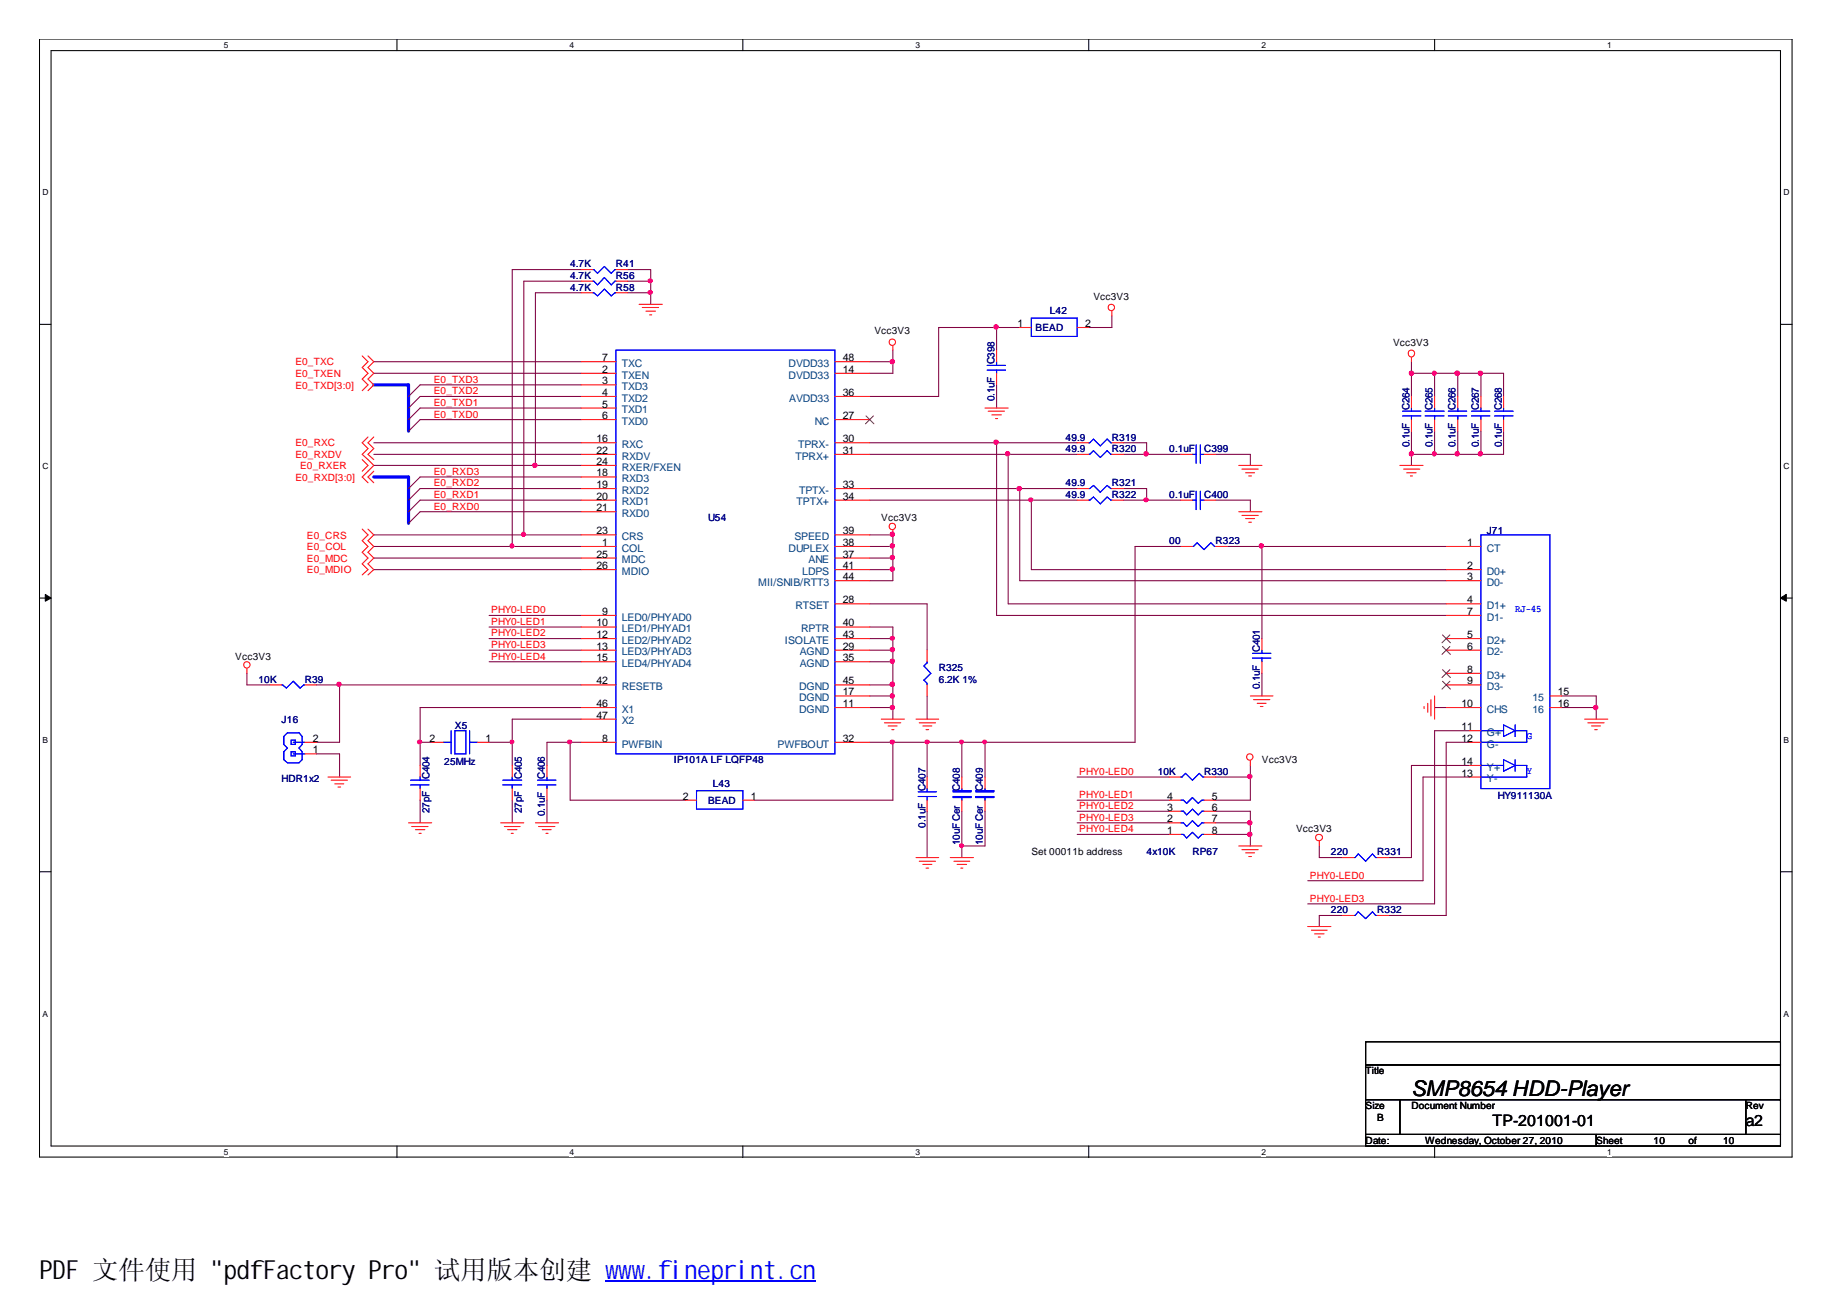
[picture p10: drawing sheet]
<svg xmlns="http://www.w3.org/2000/svg" width="297mm" height="210mm" viewBox="0 0 297 210" stroke-linecap="round" stroke-linejoin="round" font-family="sans-serif">
<path d="M6.3 6.3h281.9v179.8h-281.9zM8.2 8.1h278.1v176.2h-278.1z" fill="none" stroke="#000" stroke-width=".17"/>
<g fill="#fff">
<path d="M36 6.4h.7v1.6h-.7z"/>
<path d="M36 184.5h.7v1.5h-.7z"/>
</g>
<path d="M63.8 6.3v1.8M63.8 184.3v1.9" fill="none" stroke="#000" stroke-width=".17"/>
<g fill="#fff">
<path d="M91.6 6.4h.8v1.6h-.8z"/>
<path d="M91.6 184.5h.8v1.5h-.8z"/>
</g>
<path d="M119.5 6.3v1.8M119.5 184.3v1.9" fill="none" stroke="#000" stroke-width=".17"/>
<g fill="#fff">
<path d="M147.2 6.4h.8v1.6h-.8z"/>
<path d="M147.2 184.5h.8v1.5h-.8z"/>
</g>
<path d="M175.1 6.3v1.8M175.1 184.3v1.9" fill="none" stroke="#000" stroke-width=".17"/>
<g fill="#fff">
<path d="M202.9 6.4h.7v1.6h-.7z"/>
<path d="M202.9 184.5h.7v1.5h-.7z"/>
</g>
<path d="M230.7 6.3v1.8M230.7 184.3v1.9" fill="none" stroke="#000" stroke-width=".17"/>
<g fill="#fff">
<path d="M258.5 6.4h.7v1.6h-.7z"/>
<path d="M258.5 184.5h.7v1.5h-.7z"/>
<path d="M6.9 30.2h1v1.5h-1z"/>
<path d="M286.9 30.2h1v1.5h-1z"/>
<path d="M6.9 74.2h1v1.5h-1z"/>
<path d="M286.9 74.2h1v1.5h-1z"/>
</g>
<path d="M6.3 52.2h1.9M286.3 52.2h1.9" fill="none" stroke="#000" stroke-width=".17"/>
<g fill="#fff">
<path d="M6.9 118.2h.9v1.5h-.9z"/>
<path d="M286.9 118.2h.9v1.5h-.9z"/>
</g>
<path d="M6.3 96.2h1.9M286.3 96.2h1.9" fill="none" stroke="#000" stroke-width=".17"/>
<g fill="#000" stroke="#000" stroke-width=".16">
<path d="M7.3 95.6l.9 .6-.9 .5z" fill-rule="evenodd"/>
<path d="M286.3 96.2l1-.6v1.1z" fill-rule="evenodd"/>
</g>
<g fill="#fff">
<path d="M6.9 162.2h.9v1.6h-.9z"/>
<path d="M286.9 162.2h.9v1.6h-.9z"/>
</g>
<path d="M6.3 140.2h1.9M286.3 140.2h1.9M219.6 167.6h66.7v3.7h-66.7zM219.6 171.3h66.7v5.6h-66.7zM219.6 176.9h5.5v5.6h-5.5zM225.1 176.9h55.7v5.6h-55.7zM280.8 176.9h5.5v5.6h-5.5zM219.6 182.5h37.1v1.8h-37.1zM256.7 182.5h29.6v1.8h-29.6z" fill="none" stroke="#000" stroke-width=".17"/>
<g fill="none" stroke="#800040" stroke-width=".17">
<path d="M60.1 58.2h33.4M93.5 45.2h-9.3v40.8M93.5 47.1h-7.4v27.8M93.5 43.4h-11.1v44.5M100.9 43.4h3.7v5.6M100.9 45.2h3.7M100.9 47.1h3.7M139.9 58.2h3.7M143.6 56.3v3.7h-3.7M160.3 52.7v3.6M164 52.7h-13v11.1h-11.1M178.8 50.8v1.9h-3.7"/>
<path d="M227 58.2v5.6M60.1 71.2h33.4M60.1 73.1h33.4M60.1 60h33.4M60.1 74.9h33.4M93.5 63.8h-25.9l-1.9 1.8M93.5 61.9h-25.9l-1.9 1.9M93.5 78.6h-25.9l-1.9 1.8M93.5 76.7h-25.9l-1.9 1.9M93.5 65.6h-25.9l-1.9 1.9M93.5 67.5h-25.9l-1.9 1.9M139.9 71.2h33.3"/>
<path d="M139.9 73.1h33.3M139.9 78.6h33.3M160.3 61.9v3.7M160.3 71.2v27.8h72.3M162.1 73.1v24h70.5M164 78.6v14.8h68.6M180.7 71.2h3.7v1.9M180.7 73.1h9.2M180.7 78.6h3.7v1.8M195.5 73.1h5.6v1.8M227 69.4v5.5M227 60h14.8v3.8"/>
<path d="M230.7 60v3.8M230.7 69.4v3.7M234.4 60v3.8M234.4 69.4v3.7M238.2 60v3.8M238.2 69.4v3.7M241.8 69.4v3.7h-14.8M60.1 91.6h33.4M60.1 87.9h33.4M60.1 86h33.4M60.1 89.8h33.4M78.7 99h14.8"/>
<path d="M93.5 80.4h-25.9l-1.9 1.9M93.5 82.3h-25.9l-1.9 1.9M139.9 97.1h9.2v7.5M139.9 80.4h33.3M139.9 86h3.7v7.4h-3.7M139.9 91.6h3.7M139.9 87.9h3.7M139.9 89.8h3.7M165.9 80.4v11.2h66.7M180.7 80.4h9.2M189.9 87.9h-7.4v31.5h-42.6M195.5 80.4h5.6v1.9"/>
<path d="M197.4 87.9h35.2M202.9 87.9v14.8M39.7 108.3v1.9h3.7M50.9 110.2h42.6M54.6 110.2v9.2h-3.7M67.6 119.4h1.8M78.7 119.4h3.7M78.7 106.4h14.8M78.7 100.9h14.8M78.7 102.7h14.8M78.7 104.6h14.8M91.7 119.4v9.3h18.5"/>
<path d="M93.5 119.4h-5.5v3.7M93.5 113.8h-25.9v9.3M93.5 115.7h-11.1v7.4M139.9 100.9h3.7v14.8M139.9 113.8h3.7M139.9 106.4h3.7M139.9 102.7h3.7M139.9 104.6h3.7M139.9 110.2h3.7M139.9 111.9h3.7M143.6 119.4v9.3h-22.3M149.1 111.9v3.8"/>
<path d="M149.1 119.4v5.6M154.7 119.4v5.6M158.4 119.4v5.6M202.9 108.3v3.6M230.7 113.8h1.9M236.3 117.5h-5.6v27.9h-20.4M236.3 119.4h-3.7v27.8h-9.3M251.1 113.8h5.6M251.1 111.9h5.6v3.8M50.9 121.3h3.7v3.7M67.6 128.7v3.6M82.4 128.7v3.6"/>
<path d="M88 128.7v3.6M149.1 130.5v7.4M154.7 130.5v7.4M158.4 130.5v5.6h-3.7M173.2 125h14.8M173.2 132.3h14.8M173.2 128.7h14.8M173.2 130.5h14.8M173.2 134.2h14.8M195.5 125h5.6M195.5 132.3h5.6M195.5 130.5h5.6v5.6"/>
<path d="M195.5 134.2h5.6M201.1 123.1v5.6h-5.6M212.2 136.1v1.8h3.7M236.3 125h-7.4v16.7h-18.6M236.3 123.1h-9.3v14.8h-3.7M215.9 147.2h-3.7v1.8"/>
</g>
<g fill="#f0f" stroke="#f0f" stroke-width=".17">
<circle cx="158.4" cy="119.3" r=".31"/>
<circle cx="154.6" cy="136" r=".31"/>
<circle cx="160.2" cy="71.1" r=".35"/>
<circle cx="165.8" cy="80.4" r=".33"/>
<circle cx="154.6" cy="119.3" r=".31"/>
<circle cx="184.3" cy="73" r=".35"/>
<circle cx="160.2" cy="52.6" r=".35"/>
<circle cx="202.8" cy="87.8" r=".35"/>
<circle cx="162" cy="73" r=".35"/>
<circle cx="184.3" cy="80.4" r=".33"/>
<circle cx="143.5" cy="58.2" r=".35"/>
<circle cx="201" cy="134.2" r=".35"/>
<circle cx="143.5" cy="119.3" r=".33"/>
<circle cx="143.5" cy="104.5" r=".35"/>
<circle cx="143.5" cy="102.7" r=".33"/>
<circle cx="143.5" cy="113.8" r=".35"/>
<circle cx="143.5" cy="111.9" r=".35"/>
<circle cx="143.5" cy="110.1" r=".35"/>
<circle cx="143.5" cy="106.3" r=".35"/>
<circle cx="143.5" cy="91.5" r=".35"/>
<circle cx="143.5" cy="85.9" r=".35"/>
<circle cx="143.5" cy="87.8" r=".35"/>
<circle cx="234.3" cy="60" r=".35"/>
<circle cx="230.6" cy="60" r=".33"/>
<circle cx="238.1" cy="60" r=".35"/>
<circle cx="227" cy="60" r=".35"/>
<circle cx="104.6" cy="47" r=".33"/>
<circle cx="86" cy="74.9" r=".35"/>
<circle cx="82.3" cy="87.8" r=".33"/>
<circle cx="84.2" cy="85.9" r=".33"/>
<circle cx="201" cy="124.9" r=".35"/>
<circle cx="256.6" cy="113.8" r=".35"/>
<circle cx="82.3" cy="119.3" r=".31"/>
<circle cx="67.5" cy="119.3" r=".33"/>
<circle cx="91.6" cy="119.3" r=".33"/>
<circle cx="54.5" cy="110.1" r=".35"/>
<circle cx="163.9" cy="78.6" r=".35"/>
<circle cx="201" cy="132.3" r=".35"/>
<circle cx="149.1" cy="119.3" r=".33"/>
<circle cx="104.6" cy="45.2" r=".33"/>
<circle cx="143.5" cy="89.7" r=".35"/>
<circle cx="234.3" cy="73" r=".35"/>
<circle cx="230.6" cy="73" r=".33"/>
<circle cx="238.1" cy="73" r=".35"/>
<circle cx="227" cy="73" r=".35"/>
</g>
<path d="M60.1 61.9h5.6v7.5M60.1 76.7h5.6v7.5" fill="none" stroke="#00f" stroke-width=".51"/>
<g fill="none" stroke="#f00" stroke-width=".17">
<path d="M58.3 57.2l.9 1-.9 .9 .9 .9-.9 1 .9 .9-.9 .9M59.2 57.2l.9 1-.9 .9 .9 .9-.9 1 .9 .9-.9 .9M93.5 47.1h1.8M93.5 45.2h1.8M93.5 43.4h1.8M93.5 58.2h5.6M99.1 47.1h1.8M99.1 45.2h1.8M99.1 43.4h1.8M102.8 49h3.7M103.3 49.5h2.6M103.9 50.1h1.5"/>
<path d="M104.5 50.6h.3M134.3 58.2h5.6M143.6 55.6v.7M160.3 56.3v1.9M164 52.7h1.9M173.2 52.7h1.9M178.8 50.1v.7M227 57.5v.7M58.3 73.9l.9 1-.9 .9M59.2 70.3l-.9 .9 .9 1-.9 .9 1.8 1.8-1.8 1.8 .9 1M60.1 70.3l-.9 .9 .9 1-.9 .9 .9 .8M60.1 75.8l-.9 .9 .9 1"/>
<path d="M93.5 74.9h5.6M93.5 65.6h5.6M93.5 73.1h5.6M93.5 78.6h5.6M93.5 71.2h5.6M93.5 67.5h5.6M93.5 63.8h5.6M93.5 61.9h5.6M93.5 60h5.6M93.5 76.7h5.6M134.3 73.1h5.6M134.3 78.6h5.6"/>
<path d="M134.3 71.2h5.6M134.3 67.5h5.6M134.3 63.8h5.6M134.3 60h5.6M158.4 65.6h3.7M158.9 66.1h2.6M159.5 66.7h1.5M160.1 67.3h.3M160.3 60v1.9M173.2 73.1h1.9M173.2 78.6h1.9M173.2 71.2h1.9"/>
<path d="M178.8 73.1h1.9M178.8 78.6h1.9M178.8 71.2h1.9M189.9 73.1h1.9M193.6 73.1h1.9M199.2 74.9h3.7M199.7 75.5h2.7M200.3 76h1.5M200.8 76.6h.5M225.1 74.9h3.8M225.7 75.5h2.6M226.2 76h1.6"/>
<path d="M226.8 76.6h.4M227 63.8v1.8M227 67.5v1.9M230.7 63.8v1.8M230.7 67.5v1.9M234.4 63.8v1.8M234.4 67.5v1.9M238.2 63.8v1.8M238.2 67.5v1.9M241.8 63.8v1.8M241.8 67.5v1.9M58.3 85.1l.9 .9-.9 1 .9 .9-.9 .9 .9 1-.9 .9 .9 .9-.9 .9"/>
<path d="M59.2 85.1l.9 .9-.9 1 .9 .9-.9 .9 .9 1-.9 .9 .9 .9-.9 .9M93.5 82.3h5.6M93.5 80.4h5.6M93.5 87.9h5.6M93.5 99h5.6M93.5 91.6h5.6M93.5 89.8h5.6M93.5 86h5.6M134.3 80.4h5.6M134.3 87.9h5.6M134.3 97.1h5.6M134.3 91.6h5.6"/>
<path d="M134.3 93.4h5.6M134.3 89.8h5.6M134.3 86h5.6M143.6 85.3v.7M173.2 80.4h1.9M178.8 80.4h1.9M189.9 80.4h1.9M189.9 87.9h1.9M193.6 80.4h1.9M195.5 87.9h1.9M199.2 82.3h3.7M199.7 82.9h2.7"/>
<path d="M200.3 83.4h1.5M200.8 84h.5M232.6 87.9h5.6M232.6 97.1h5.6M232.6 99h5.6M232.6 91.6h5.6M232.6 93.4h5.6M39.7 107.5v.8M43.4 110.2h1.9M49 119.4h1.9M49 110.2h1.9M69.4 119.4h1.9"/>
<path d="M76.8 119.4h1.9M93.5 115.7h5.6M93.5 119.4h5.6M93.5 110.2h5.6M93.5 104.6h5.6M93.5 102.7h5.6M93.5 113.8h5.6M93.5 100.9h5.6M93.5 106.4h5.6M134.3 111.9h5.6M134.3 119.4h5.6M134.3 110.2h5.6"/>
<path d="M134.3 104.6h5.6M134.3 102.7h5.6M134.3 113.8h5.6M134.3 100.9h5.6M134.3 106.4h5.6M141.7 115.7h3.8M142.2 116.3h2.7M142.8 116.8h1.5M143.4 117.4h.4M147.3 115.7h3.7M147.8 116.3h2.7M148.4 116.8h1.5"/>
<path d="M148.9 117.4h.5M149.1 104.6v1.8M149.1 110.2v1.7M201.1 111.9h3.6M201.6 112.5h2.6M202.2 113.1h1.4M202.7 113.6h.4M202.9 102.7v1.9M202.9 106.4v1.9M229 113.6v.4M229.6 113.1v1.5M230.1 112.5v2.7"/>
<path d="M230.7 111.9v3.8M232.6 110.2h5.6M232.6 104.6h5.6M232.6 108.3h5.6M232.6 102.7h5.6M232.6 113.8h5.6M236.3 119.4h1.9M236.3 117.5h1.9M249.3 111.9h1.8M249.3 113.8h1.8M254.8 115.7h3.8M255.4 116.3h2.6"/>
<path d="M255.9 116.8h1.5M256.5 117.4h.4M49 121.3h1.9M52.7 125h3.7M53.3 125.5h2.6M53.8 126.1h1.5M54.4 126.6h.4M65.7 132.3h3.7M66.2 132.9h2.6M66.8 133.4h1.5M67.4 134h.3M67.6 123.1v1.9"/>
<path d="M67.6 126.8v1.9M80.5 132.3h3.7M81.1 132.9h2.6M81.6 133.4h1.5M82.2 134h.3M82.4 123.1v1.9M82.4 126.8v1.9M86.1 132.3h3.7M86.6 132.9h2.6M87.2 133.4h1.4M87.8 134h.3M88 123.1v1.9"/>
<path d="M88 126.8v1.9M110.2 128.7h1.8M119.5 128.7h1.8M147.3 137.9h3.7M147.8 138.5h2.7M148.4 139h1.5M148.9 139.6h.5M149.1 125v1.8M149.1 128.7v1.8M152.8 137.9h3.7M153.4 138.5h2.6M153.9 139h1.5"/>
<path d="M154.5 139.6h.4M154.7 125v1.8M154.7 128.7v1.8M158.4 125v1.8M158.4 128.7v1.8M188 132.3h1.9M188 125h1.9M188 128.7h1.9M188 134.2h1.9M188 130.5h1.9M193.6 132.3h1.9M193.6 125h1.9"/>
<path d="M193.6 128.7h1.9M193.6 134.2h1.9M193.6 130.5h1.9M199.2 136.1h3.7M199.7 136.7h2.7M200.3 137.2h1.5M200.8 137.8h.5M201.1 122.4v.7M212.2 135.3v.8M215.9 137.9h1.9M221.5 137.9h1.8M236.3 125h1.9"/>
<path d="M236.3 123.1h1.9M210.3 149h3.7M210.9 149.6h2.5M211.4 150.2h1.5M212 150.7h.3M215.9 147.2h1.9M221.5 147.2h1.8"/>
<circle cx="143.5" cy="55" r=".52"/>
<circle cx="178.7" cy="49.5" r=".52"/>
<circle cx="227" cy="56.9" r=".54"/>
<circle cx="143.5" cy="84.7" r=".52"/>
<circle cx="39.7" cy="106.9" r=".52"/>
<circle cx="201" cy="121.8" r=".52"/>
<circle cx="212.1" cy="134.7" r=".55"/>
</g>
<g fill="none" stroke="#00f" stroke-width=".17">
<path d="M95.3 47.1h.2l.6 .5 1.1-1.1 1.1 1.1 .6-.5h.2M95.3 45.2h.2l.6 .6 1.1-1.2 1.1 1.2 .6-.6h.2M95.3 43.4h.2l.6 .6 1.1-1.1 1.1 1.1 .6-.6h.2M99.1 56.3h35.2v65h-35.2zM158.7 58.8h3M158.7 59.5h3M160.3 58.2v.6M160.3 59.5v.5M165.9 51.2h7.3v2.9h-7.3zM175.1 73.1h.2l.6-.6 1.1 1.1 1.1-1.1 .5 .6h.2M175.1 78.6h.2l.6-.5 1.1 1.1 1.1-1.1 .5 .5h.2M175.1 71.2h.2l.6-.6 1.1 1.1 1.1-1.1 .5 .6h.2"/>
<path d="M191.8 73.1h.6M192.4 71.6v2.9M192.4 79v3M193 71.6v2.9M193 79v3M193 73.1h.6M225.6 66.1h2.9M225.6 66.9h2.9M227 65.6v.5M227 66.9v.6M229.2 66.1h3M229.2 66.9h3"/>
<path d="M230.7 65.6v.5M230.7 66.9v.6M232.9 66.1h3M232.9 66.9h3M234.4 65.6v.5M234.4 66.9v.6M236.6 66.1h3M236.6 66.9h3M238.2 65.6v.5M238.2 66.9v.6M240.4 66.1h2.9M240.4 66.9h2.9"/>
<path d="M241.8 65.6v.5M241.8 66.9v.6M175.1 80.4h.2l.6-.5 1.1 1.1 1.1-1.1 .5 .5h.2M191.8 80.4h.6M191.8 87.9h.1l.6-.6 1.1 1.1 1.1-1.1 .6 .6h.2M193 80.4h.6M238.2 86h11.1v40.8h-11.1zM45.3 110.2h.2l.6 .5 1.1-1.1 1.1 1.1 .6-.5h.1M46.2 117.9h1.9l.5 .6v1.2l-.5 .6 .5 .6v1.3l-.5 .5h-1.9l-.6-.5v-1.3l.6-.6-.6-.6v-1.2zM46.8 119.1h.7v.6h-.7zM47.2 119.4h1.8M71.3 119.4h1.3"/>
<path d="M72.6 117.5v3.8M73.2 117.5h1.7v3.8h-1.7zM75.5 119.4h1.3M75.5 117.5v3.8M149.1 106.4v.2l-.5 .5 1.1 1.2-1.1 1.1 .5 .5v.3M201.4 105.1h3M201.4 105.8h3M202.9 104.6v.5M202.9 105.8v.6M238.2 117.5h3.6M241.8 116.6l1.9 .9-1.9 1zM243.7 117.5h1.8v1.9h-7.3"/>
<path d="M243.7 116.6v1.9M46.8 120.9h.7v.7h-.7zM47.2 121.3h1.8M66 125.5h3M66 126.3h3M67.6 125v.5M67.6 126.3v.5M80.9 125.5h3M80.9 126.3h3M82.4 125v.5M82.4 126.3v.5M86.4 125.5h3"/>
<path d="M86.4 126.3h3M88 125v.5M88 126.3v.5M112 127.2h7.5v2.9h-7.5zM147.7 127.4h2.9M147.7 128.1h2.9M149.1 126.8v.6M149.1 128.1v.6M153.2 127.4h3M153.2 128.1h3M153.2 128.3h3M153.2 127.2h3"/>
<path d="M154.7 126.8v.6M154.7 128.1v.6M156.9 127.4h3M156.9 128.1h3M156.9 128.3h3M156.9 127.2h3M158.4 126.8v.6M158.4 128.1v.6M189.9 125h.2l.6-.6 1.1 1.1 1.1-1.1 .6 .6h.1M189.9 134.2h.4l.5 .6 1-.9 .9 .9 .6-.6h.3M189.9 132.3h.4l.5 .6 1-.9 .9 .9 .6-.6h.3M189.9 130.5h.4l.5 .6 1-1 .9 1 .6-.6h.3"/>
<path d="M189.9 128.7h.4l.5 .5 1-.9 .9 .9 .6-.5h.3M217.8 137.9h.1l.5-.6 1.2 1.2 1.1-1.2 .5 .6h.3M238.2 123.1h3.6M241.8 122.2l1.9 .9-1.9 1zM243.7 123.1h1.8v1.9h-7.3M243.7 122.2v1.9M217.8 147.2h.1l.5-.5 1.2 1.1 1.1-1.1 .5 .5h.3M97.4 206.1h33.8"/>
</g>
<path d="M139.3 66.9l1.2 1.3M140.5 66.9l-1.3 1.3M232 104l1.3 1.3M232 107.7l1.3 1.3M232 102.1l1.3 1.3M232 109.6l1.3 1.2M233.2 104l-1.3 1.3M233.2 107.7l-1.3 1.3M233.2 102.1l-1.3 1.3M233.2 109.6l-1.3 1.2" fill="none" stroke="#804000" stroke-width=".16"/>
<text font-size="4.2" x="6.3" y="205.7">PDF 文件使用 &quot;pdfFactory Pro&quot; 试用版本创建 www.fineprint.cn</text>
<text font-size="3.5" x="227" y="176.3">SMP8654 HDD-Player</text>
<g font-size="2.5">
<text x="240" y="181.1">TP-201001-01</text>
<text x="280.8" y="181.1">a2</text>
</g>
<g font-size="1.7">
<text x="163.7" y="52.6">1</text>
<text x="174.5" y="52.6">2</text>
<text x="96.9" y="60">2</text>
<text x="96.9" y="58.1">7</text>
<text x="135.6" y="60">14</text>
<text x="135.6" y="58.1">48</text>
<text x="96.9" y="65.5">5</text>
<text x="96.9" y="63.7">4</text>
<text x="96.9" y="61.8">3</text>
<text x="135.6" y="63.7">36</text>
<text x="95.9" y="71.1">16</text>
<text x="96.9" y="67.4">6</text>
<text x="135.6" y="67.4">27</text>
<text x="135.6" y="71.1">30</text>
<text x="95.9" y="73">22</text>
<text x="95.9" y="76.6">18</text>
<text x="95.9" y="74.8">24</text>
<text x="135.6" y="73">31</text>
<text x="95.9" y="82.2">21</text>
<text x="95.9" y="80.4">20</text>
<text x="95.9" y="78.5">19</text>
<text x="135.6" y="80.4">34</text>
<text x="135.6" y="78.5">33</text>
<text x="95.9" y="89.7">25</text>
<text x="95.9" y="86">23</text>
<text x="96.9" y="87.8">1</text>
<text x="135.6" y="86">39</text>
<text x="135.6" y="87.8">38</text>
<text x="135.6" y="89.7">37</text>
<text x="236" y="87.8">1</text>
<text x="95.9" y="91.5">26</text>
<text x="135.6" y="93.3">44</text>
<text x="135.6" y="91.5">41</text>
<text x="236" y="91.5">2</text>
<text x="236" y="93.3">3</text>
<text x="95.9" y="100.8">10</text>
<text x="96.9" y="98.9">9</text>
<text x="135.6" y="100.8">40</text>
<text x="135.6" y="97">28</text>
<text x="236" y="97">4</text>
<text x="236" y="98.9">7</text>
<text x="95.9" y="102.6">12</text>
<text x="95.9" y="104.5">13</text>
<text x="95.9" y="106.4">15</text>
<text x="135.6" y="104.5">29</text>
<text x="135.6" y="106.4">35</text>
<text x="135.6" y="102.6">43</text>
<text x="236" y="104.5">6</text>
<text x="236" y="102.6">5</text>
<text x="95.9" y="113.7">46</text>
<text x="95.9" y="110.1">42</text>
<text x="135.6" y="113.7">11</text>
<text x="135.6" y="111.9">17</text>
<text x="135.6" y="110.1">45</text>
<text x="235" y="113.7">10</text>
<text x="236" y="108.2">8</text>
<text x="236" y="110.1">9</text>
<text x="250.5" y="113.7">16</text>
<text x="250.5" y="111.9">15</text>
<text x="50.3" y="119.3">2</text>
<text x="69.1" y="119.3">2</text>
<text x="78.1" y="119.3">1</text>
<text x="95.9" y="115.6">47</text>
<text x="96.9" y="119.3">8</text>
<text x="135.6" y="119.3">32</text>
<text x="235" y="119.3">12</text>
<text x="235" y="117.4">11</text>
<text x="50.3" y="121.2">1</text>
<text x="235" y="123">14</text>
<text x="235" y="124.9">13</text>
<text x="109.8" y="128.6">2</text>
<text x="120.7" y="128.6">1</text>
<text x="187.7" y="130.4">3</text>
<text x="187.7" y="128.6">4</text>
<text x="194.9" y="128.6">5</text>
<text x="194.9" y="130.4">6</text>
<text x="187.7" y="134.1">1</text>
<text x="187.7" y="132.3">2</text>
<text x="194.9" y="132.3">7</text>
<text x="194.9" y="134.1">8</text>
</g>
<g font-size="1.7" fill="#004080">
<text x="100" y="59">TXC</text>
<text x="126.8" y="59">DVDD33</text>
<text x="100" y="64.6">TXD2</text>
<text x="100" y="62.8">TXD3</text>
<text x="100" y="60.9">TXEN</text>
<text x="126.8" y="60.9">DVDD33</text>
<text x="126.9" y="64.6">AVDD33</text>
<text x="100" y="68.3">TXD0</text>
<text x="100" y="66.5">TXD1</text>
<text x="131.1" y="68.3">NC</text>
<text x="100" y="73.9">RXDV</text>
<text x="100" y="77.6">RXD3</text>
<text x="100" y="72.1">RXC</text>
<text x="100" y="75.7">RXER/FXEN</text>
<text x="127.9" y="73.9">TPRX+</text>
<text x="128.4" y="72.1">TPRX-</text>
<text x="100" y="83.2">RXD0</text>
<text x="100" y="81.3">RXD1</text>
<text x="100" y="79.4">RXD2</text>
<text x="128.1" y="81.3">TPTX+</text>
<text x="128.5" y="79.4">TPTX-</text>
<text x="100" y="88.7">COL</text>
<text x="100" y="86.9">CRS</text>
<text x="126.8" y="88.7">DUPLEX</text>
<text x="127.8" y="86.9">SPEED</text>
<text x="239.1" y="88.7">CT</text>
<text x="100" y="90.6">MDC</text>
<text x="100" y="92.5">MDIO</text>
<text x="121.9" y="94.2">MII/SNIB/RTT3</text>
<text x="129" y="92.5">LDPS</text>
<text x="130" y="90.6">ANE</text>
<text x="239.1" y="92.5">D0+</text>
<text x="239.1" y="94.2">D0-</text>
<text x="100" y="99.8">LED0/PHYAD0</text>
<text x="100" y="101.7">LED1/PHYAD1</text>
<text x="127.9" y="98">RTSET</text>
<text x="128.9" y="101.7">RPTR</text>
<text x="239.1" y="98">D1+</text>
<text x="239.1" y="99.8">D1-</text>
<text x="100" y="103.6">LED2/PHYAD2</text>
<text x="100" y="105.4">LED3/PHYAD3</text>
<text x="100" y="107.3">LED4/PHYAD4</text>
<text x="126.2" y="103.6">ISOLATE</text>
<text x="128.6" y="105.4">AGND</text>
<text x="128.6" y="107.3">AGND</text>
<text x="239.1" y="105.4">D2-</text>
<text x="239.1" y="103.6">D2+</text>
<text x="100" y="111">RESETB</text>
<text x="128.5" y="112.8">DGND</text>
<text x="128.5" y="111">DGND</text>
<text x="239.1" y="109.1">D3+</text>
<text x="239.1" y="111">D3-</text>
<text x="246.5" y="112.8">15</text>
<text x="100" y="114.7">X1</text>
<text x="100" y="116.5">X2</text>
<text x="128.5" y="114.7">DGND</text>
<text x="239.1" y="114.7">CHS</text>
<text x="239.1" y="118.4">G+</text>
<text x="246.5" y="114.7">16</text>
<text x="100" y="120.2">PWFBIN</text>
<text x="125.1" y="120.2">PWFBOUT</text>
<text x="239.1" y="120.2">G-</text>
<text x="239.1" y="124">Y+</text>
<text x="239.1" y="125.8">Y-</text>
</g>
<g font-size="1.6" fill="#000080">
<text x="91.7" y="46.8">4.7K</text>
<text x="91.7" y="44.9">4.7K</text>
<text x="91.7" y="43">4.7K</text>
<text x="99.1" y="46.8">R58</text>
<text x="99.1" y="44.9">R56</text>
<text x="99.1" y="43">R41</text>
<text x="166.5" y="53.3">BEAD</text>
<text x="168.8" y="50.5">L42</text>
<text x="159.9" y="58.6" transform="rotate(-90 159.9 58.6)">C398</text>
<text x="159.9" y="64.5" transform="rotate(-90 159.9 64.5)">0.1uF</text>
<text x="226.7" y="66" transform="rotate(-90 226.7 66)">C264</text>
<text x="230.4" y="66" transform="rotate(-90 230.4 66)">C265</text>
<text x="234.1" y="66" transform="rotate(-90 234.1 66)">C266</text>
<text x="237.8" y="66" transform="rotate(-90 237.8 66)">C267</text>
<text x="241.6" y="66" transform="rotate(-90 241.6 66)">C268</text>
<text x="171.4" y="70.9">49.9</text>
<text x="178.8" y="70.9">R319</text>
<text x="226.7" y="71.9" transform="rotate(-90 226.7 71.9)">0.1uF</text>
<text x="230.4" y="71.9" transform="rotate(-90 230.4 71.9)">0.1uF</text>
<text x="234.1" y="71.9" transform="rotate(-90 234.1 71.9)">0.1uF</text>
<text x="237.8" y="71.9" transform="rotate(-90 237.8 71.9)">0.1uF</text>
<text x="241.6" y="71.9" transform="rotate(-90 241.6 71.9)">0.1uF</text>
<text x="171.4" y="72.7">49.9</text>
<text x="178.8" y="72.7">R320</text>
<text x="188" y="72.7">0.1uF</text>
<text x="193.6" y="72.7">C399</text>
<text x="113.9" y="83.8">U54</text>
<text x="171.4" y="80.1">49.9</text>
<text x="171.4" y="78.2">49.9</text>
<text x="178.8" y="80.1">R322</text>
<text x="178.8" y="78.2">R321</text>
<text x="188" y="80.1">0.1uF</text>
<text x="193.6" y="80.1">C400</text>
<text x="188" y="87.6">00</text>
<text x="195.5" y="87.6">R323</text>
<text x="239.1" y="85.9">J71</text>
<text x="151" y="108">R325</text>
<text x="202.6" y="104.9" transform="rotate(-90 202.6 104.9)">C401</text>
<text x="41.6" y="109.8">10K</text>
<text x="49" y="109.8">R39</text>
<text x="151" y="109.8">6.2K 1%</text>
<text x="202.6" y="110.8" transform="rotate(-90 202.6 110.8)">0.1uF</text>
<text x="45.3" y="116.3">J16</text>
<text x="73.2" y="117.2">X5</text>
<text x="45.3" y="125.7">HDR1x2</text>
<text x="69.1" y="125.3" transform="rotate(-90 69.1 125.3)">C404</text>
<text x="71.5" y="123.1">25MHz</text>
<text x="83.9" y="125.3" transform="rotate(-90 83.9 125.3)">C405</text>
<text x="87.6" y="125.3" transform="rotate(-90 87.6 125.3)">C406</text>
<text x="108.4" y="122.8">IP101A LF LQFP48</text>
<text x="186.2" y="124.6">10K</text>
<text x="193.6" y="124.6">R330</text>
<text x="69.1" y="130.7" transform="rotate(-90 69.1 130.7)">27pF</text>
<text x="83.9" y="130.7" transform="rotate(-90 83.9 130.7)">27pF</text>
<text x="87.6" y="131.2" transform="rotate(-90 87.6 131.2)">0.1uF</text>
<text x="113.9" y="129.3">BEAD</text>
<text x="114.6" y="126.5">L43</text>
<text x="148.8" y="127.2" transform="rotate(-90 148.8 127.2)">C407</text>
<text x="154.3" y="127.2" transform="rotate(-90 154.3 127.2)">C408</text>
<text x="158.1" y="127.2" transform="rotate(-90 158.1 127.2)">C409</text>
<text x="240.9" y="128.5">HY911130A</text>
<text x="148.8" y="133.1" transform="rotate(-90 148.8 133.1)">0.1uF</text>
<text x="154.3" y="135.9" transform="rotate(-90 154.3 135.9)">10uF Cer</text>
<text x="158.1" y="135.9" transform="rotate(-90 158.1 135.9)">10uF Cer</text>
<text x="184.4" y="137.6">4x10K</text>
<text x="191.8" y="137.6">RP67</text>
<text x="214" y="137.6">220</text>
<text x="221.5" y="137.6">R331</text>
<text x="214" y="146.9">220</text>
<text x="221.5" y="146.9">R332</text>
</g>
<g font-size="1.6">
<text x="140.6" y="53.8">Vcc3V3</text>
<text x="175.9" y="48.3">Vcc3V3</text>
<text x="224" y="55.6">Vcc3V3</text>
<text x="141.7" y="83.8">Vcc3V3</text>
<text x="37.8" y="106.1">Vcc3V3</text>
<text x="202.9" y="122.8">Vcc3V3</text>
<text x="165.9" y="137.6">Set 00011b address</text>
<text x="208.4" y="133.9">Vcc3V3</text>
<text x="219.6" y="172.8">Title</text>
<text x="219.6" y="178.4">Size</text>
<text x="227" y="178.4">Document Number</text>
<text x="280.8" y="178.4">Rev</text>
<text x="219.6" y="184">Date:</text>
<text x="221.5" y="180.3">B</text>
<text x="229.2" y="184">Wednesday, October 27, 2010</text>
<text x="256.7" y="184">Sheet</text>
<text x="265.9" y="184">10</text>
<text x="271.5" y="184">of</text>
<text x="277.1" y="184">10</text>
</g>
<g font-size="1.6" fill="#f00">
<text x="47.5" y="58.8">E0_TXC</text>
<text x="47.5" y="60.6">E0_TXEN</text>
<text x="47.5" y="62.5">E0_TXD[3:0]</text>
<text x="69.8" y="61.6">E0_TXD3</text>
<text x="69.8" y="65.3">E0_TXD1</text>
<text x="69.8" y="63.4">E0_TXD2</text>
<text x="47.5" y="71.8">E0_RXC</text>
<text x="69.8" y="67.2">E0_TXD0</text>
<text x="47.5" y="73.7">E0_RXDV</text>
<text x="47.5" y="77.3">E0_RXD[3:0]</text>
<text x="48.3" y="75.5">E0_RXER</text>
<text x="69.8" y="76.4">E0_RXD3</text>
<text x="69.8" y="78.2">E0_RXD2</text>
<text x="69.8" y="80.1">E0_RXD1</text>
<text x="69.8" y="82">E0_RXD0</text>
<text x="49.4" y="88.5">E0_COL</text>
<text x="49.4" y="86.6">E0_CRS</text>
<text x="49.4" y="90.4">E0_MDC</text>
<text x="49.4" y="92.2">E0_MDIO</text>
<text x="79" y="98.7">PHY0-LED0</text>
<text x="79" y="100.5">PHY0-LED1</text>
<text x="79" y="106.1">PHY0-LED4</text>
<text x="79" y="102.4">PHY0-LED2</text>
<text x="79" y="104.2">PHY0-LED3</text>
<text x="173.6" y="124.6">PHY0-LED0</text>
<text x="173.6" y="130.1">PHY0-LED2</text>
<text x="173.6" y="128.4">PHY0-LED1</text>
<text x="173.6" y="132">PHY0-LED3</text>
<text x="173.6" y="133.9">PHY0-LED4</text>
<text x="210.7" y="141.3">PHY0-LED0</text>
<text x="210.7" y="145">PHY0-LED3</text>
</g>
<g font-size="1.6" fill="#00f">
<text x="243.7" y="98.5">RJ-45</text>
<text x="245.5" y="118.9">G</text>
<text x="245.5" y="124.5">Y</text>
</g>
<g font-size="1.4">
<text x="36" y="7.7">5</text>
<text x="91.6" y="7.7">4</text>
<text x="147.2" y="7.7">3</text>
<text x="202.9" y="7.7">2</text>
<text x="258.5" y="7.7">1</text>
<text x="6.9" y="31.4">D</text>
<text x="286.9" y="31.4">D</text>
<text x="6.9" y="75.5">C</text>
<text x="286.9" y="75.5">C</text>
<text x="6.9" y="119.5">B</text>
<text x="286.9" y="119.5">B</text>
<text x="6.9" y="163.5">A</text>
<text x="286.9" y="163.5">A</text>
<text x="36" y="185.8">5</text>
<text x="91.6" y="185.8">4</text>
<text x="147.2" y="185.8">3</text>
<text x="202.9" y="185.8">2</text>
<text x="258.5" y="185.8">1</text>
</g>
</svg>
